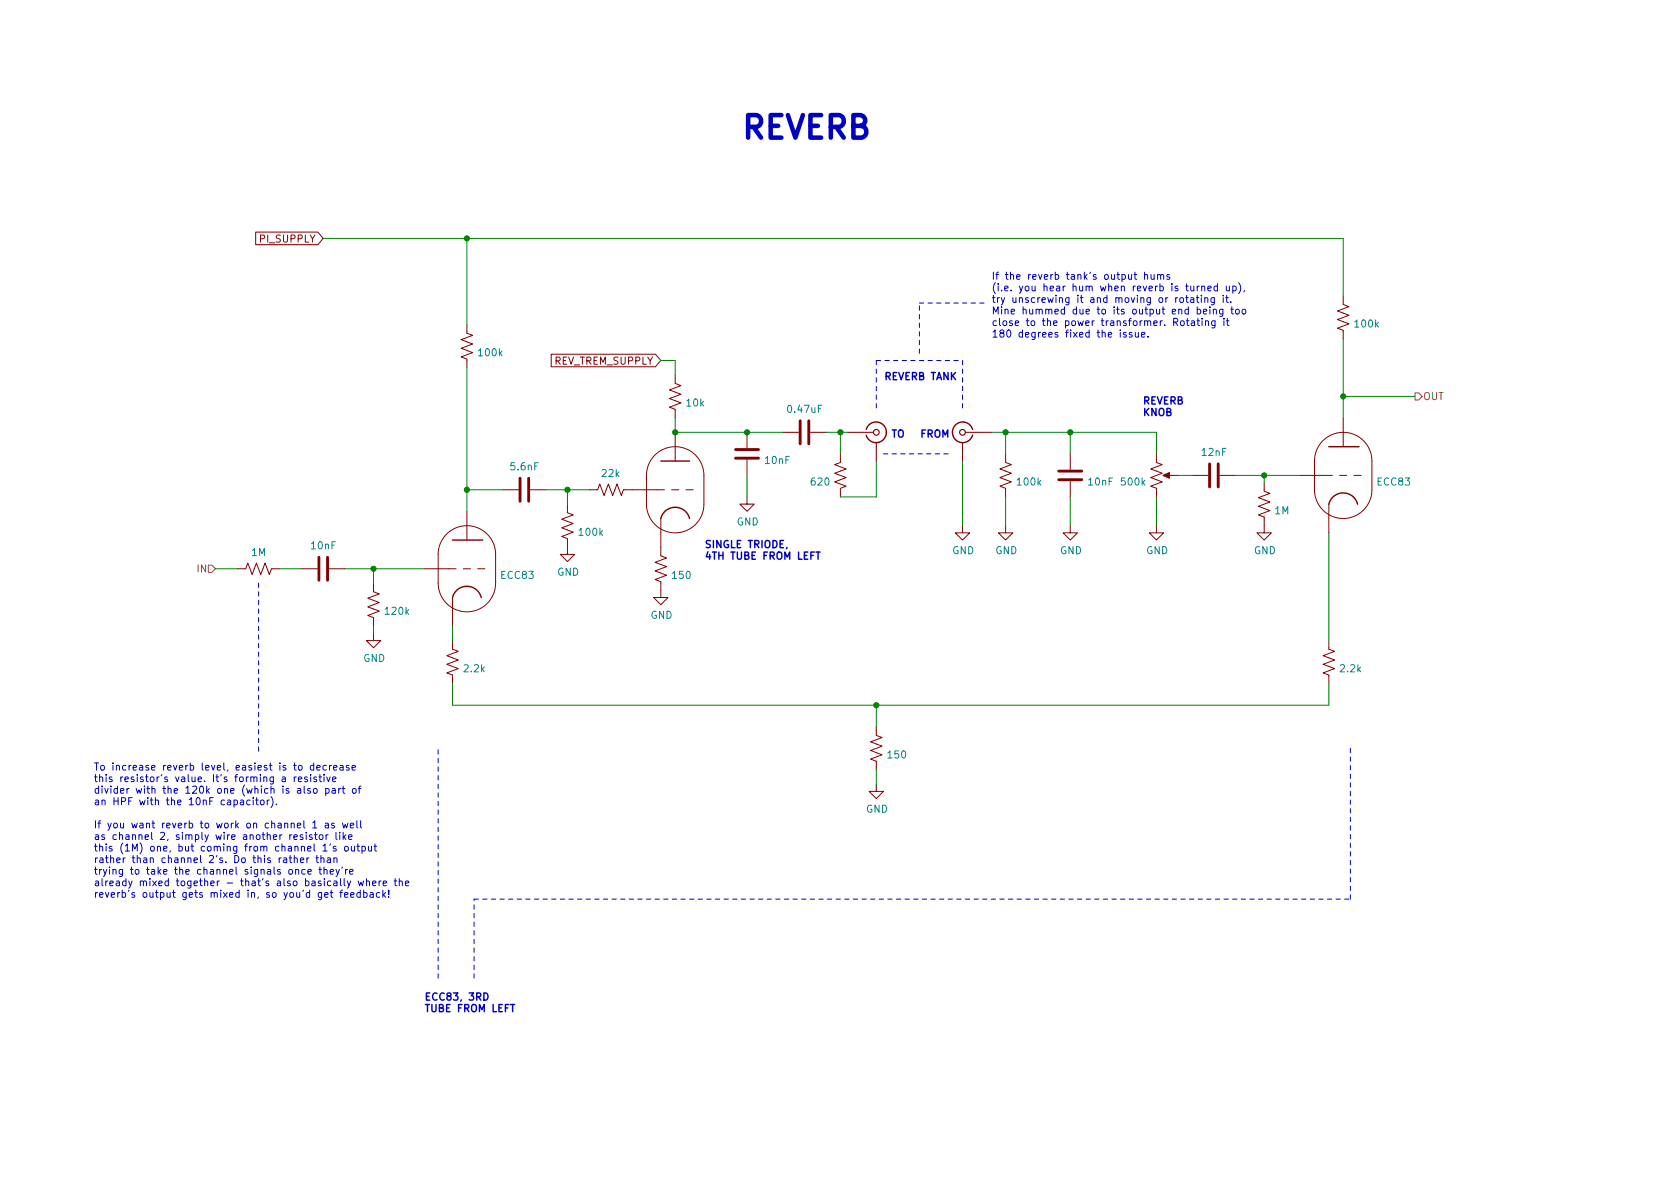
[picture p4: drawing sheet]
<svg xmlns="http://www.w3.org/2000/svg" width="297mm" height="210mm" viewBox="0 0 297 210" stroke-linecap="round" stroke-linejoin="round" font-family="sans-serif">
<g fill="none" stroke="#840000" stroke-width=".18">
<path d="M45.2 41h11l.9 1.2-.9 1.1h-11zM82.5 57.4v1.5l1.1 .4-2.1 .8 2.1 .7-2.1 .8 2.1 .8-2.1 .7 1 .4v1.5M237.5 52.3v1.5l1 .4-2 .8 2 .7-2 .8 2 .8-2 .7 1 .4v1.5M97.5 62.6h18.4l.9 1.1-.9 1.2h-18.4zM119.4 66.3v1.5l1 .4-2 .8 2 .7-2 .8 2 .7-2 .8 1 .4v1.5M119.4 76.4v5.1M132.1 76.4v2.8M138.4 76.4h2.8M143.3 76.4h2.7M149.9 76.4h4.5M154.9 78.2v3.3M170.2 78.2v3.3"/>
<path d="M170.7 76.4h4.6M237.5 73.9v5.1M79 94.5a5.1 5.1 0 0 1 5.5-1.2 5.1 5.1 0 0 1 3.1 4.7v5.1a5.1 5.1 0 0 1-5.1 5.1 5.1 5.1 0 0 1-5-5.1v-5.1a5.1 5.1 0 0 1 1.5-3.5zM82.5 90.4v5.1M88.9 86.6h2.8M93.7 86.6h2.8M100.3 89.1v1.6l1 .4-2 .7 2 .8-2 .7 2 .8-2 .8 1 .3v2.8h1.3l-1.3 1.3-1.2-1.3h1.2M104.1 86.6h1.6l.3-1 .8 2 .8-2 .7 2 .8-2 .8 2 .3-1h7.3M115.8 80.5a5.1 5.1 0 0 1 5.5-1.1 5.1 5.1 0 0 1 3.2 4.7v5.1a5.1 5.1 0 0 1-5.1 5 5.1 5.1 0 0 1-5.1-5.1v-5a5.1 5.1 0 0 1 1.5-3.6zM116.8 91.7v6.6l1.1 .4-2.1 .7 2.1 .8-2.1 .8 2.1 .7-2.1 .8 1 .4v2.8h1.3l-1.3 1.2-1.2-1.2h1.2M118.7 86.6h1.3M121.3 86.6h1.3"/>
<path d="M132.1 87.9v1.2h1.2l-1.2 1.3-1.3-1.3h1.3M132.1 81.3v2.8M148.6 80.3v1.5l-1 .4 2 .7-2 .8 2 .7-2 .8 2 .8-1 .4v1.5M170.2 93v1.2h1.2l-1.2 1.3-1.3-1.3h1.3M177.8 93v1.2h1.3l-1.3 1.3-1.3-1.3h1.3M177.8 80.3v1.5l1 .4-2 .7 2 .8-2 .7 2 .8-2 .8 1 .4v1.5M189.2 93v1.2h1.3l-1.3 1.3-1.2-1.3h1.2M189.2 80.3v2.8M189.2 85.1v2.8M204.5 93v1.2h1.2l-1.2 1.3-1.3-1.3h1.3M204.5 80.3v1.5l1 .4-2 .7 2 .8-2 .7 2 .8-2 .8 1 .4v1.5M206 84.1h2.3"/>
<path d="M210.8 84.1h2.8M215.6 84.1h2.8M223.5 85.3v1.6l1 .3-2 .8 2 .8-2 .7 2 .8-2 .8 1 .3v2.8h1.3l-1.3 1.3-1.3-1.3h1.3M229.9 84.1h5.7M232.4 86.6a5.1 5.1 0 0 0 5.1 5.1 5.1 5.1 0 0 0 5.1-5.1M232.4 86.6v-5.1a5.1 5.1 0 0 1 5.1-5.1 5.1 5.1 0 0 1 5.1 5.1v5.1M234.9 89.1v5.1M236.9 84.1h1.2M239.4 84.1h1.3M41.9 100.6h1.5l.4-1 .8 2 .7-2 .8 2 .8-2 .7 2 .4-1h1.5M53.3 100.6h2.8M58.2 100.6h2.8"/>
<path d="M66 112v1.3h1.3l-1.3 1.2-1.2-1.2h1.2M66 103.1v1.5l1.1 .4-2.1 .8 2.1 .7-2.1 .8 2.1 .8-2.1 .7 1 .4v1.5M74.9 100.6h5.7M80 113.3v1.5l1 .4-2 .7 2 .8-2 .8 2 .7-2 .8 1 .4v1.5M80 105.7v5M81.9 100.6h1.3M84.5 100.6h1.2M234.9 113.3v1.5l1.1 .4-2.1 .7 2.1 .8-2.1 .8 2.1 .7-2.1 .8 1 .4v1.5M154.9 128.5v1.5l1.1 .4-2.1 .8 2.1 .7-2.1 .8 2.1 .8-2.1 .7 1 .4v1.5M154.9 138.7v1.2h1.3l-1.3 1.3-1.2-1.3h1.2"/>
</g>
<path d="M153.2 75.9a1.81 1.81 0 0 1 2-1.3 1.81 1.81 0 0 1 1.5 1.8M156.7 76.4a1.81 1.81 0 0 1-1.5 1.9 1.81 1.81 0 0 1-2-1.3M168.4 76.4a1.81 1.81 0 0 0 1.6 1.9 1.81 1.81 0 0 0 2-1.3M172 75.9a1.81 1.81 0 0 0-2-1.3 1.81 1.81 0 0 0-1.6 1.8M234.9 79h5.4M80 95.5h5.3M116.8 91.7a2.62 2.62 0 0 1 2.6-2 2.62 2.62 0 0 1 2.5 2M116.8 81.5h5.1M234.9 89.1a2.62 2.62 0 0 1 2.6-1.9 2.62 2.62 0 0 1 2.5 1.9M80 105.7a2.62 2.62 0 0 1 2.5-2 2.62 2.62 0 0 1 2.6 2" fill="none" stroke="#840000" stroke-width=".25"/>
<g fill="none" stroke="#840000" stroke-width=".2">
<circle cx="154.9" cy="76.4" r=".51"/>
<circle cx="170.2" cy="76.4" r=".51"/>
</g>
<path d="M130 79.5h4.1M141.5 74.4v4.1M143 74.4v4.1M56.4 98.5v4.1M57.9 98.5v4.1M91.9 84.6v4M93.5 84.6v4M130 81h4.1M187.2 84.8h4.1M187.2 83.3h4.1M213.9 82v4.1M215.4 82v4.1" fill="none" stroke="#840000" stroke-width=".51"/>
<path d="M205.6 84.1l1.2-.5v1z" fill="#840000" stroke="#840000" stroke-width=".18"/>
<path d="M250.2 69.5h.6l.7 .6-.7 .6h-.6zM36.8 99.9h.7l.6 .7-.6 .6h-.7z" fill="none" stroke="#848400" stroke-width=".18"/>
<g fill="none" stroke="#0000c2" stroke-width=".18">
<path d="M198.1 58.8v.8M199.1 58.8h-.3l-.2 .2 .1 .1 .4 .2v.3h-.5M200.1 58.8h-.3l-.2 .2 .1 .1 .4 .2v.3h-.5M200.5 48.5h.5M200.7 48.1v1.1l.3 .2M200.7 58.8l.1 .8h.3l.2-.1M201.3 58.8v.8M201.8 59.2l.6-.1v-.3h-.4l-.2 .2 .1 .6h.5M202.4 48.7l.2-.2 .3 .1v.8M202.4 48.1v1.3M203 59.5v.1M203.5 48.5l.1 .8 .3 .1 .2-.1"/>
<path d="M204.1 48.5v.9M204.7 48.7l.1-.2 .4 .1v.8M204.7 48.5v.9M205.2 48.7l.2-.2 .3 .1 .1 .8M206.8 48.6l-.3-.1-.2 .2 .1 .2 .4 .1v.3h-.5M208.7 52.7l.3-.1 .3 .3v.3l-.3 .3-.3-.1-.1-.2zM208.8 56.8l.3-.1 .3 .3v.3l-.3 .3-.3-.1-.1-.2zM209.6 52.6h.5M209.7 56.7h.5M209.8 52.2v1.1l.3 .2M209.9 56.3v1.1l.3 .2M210.5 50.6l.1 .8h.3l.2-.1"/>
<path d="M210.5 52.7h.5l.1 .8M210.7 56.8h.4l.1 .8M211.1 52.9l-.4 .1-.2 .2 .2 .3 .4-.1M211.1 50.6v.8M211.2 57l-.4 .1-.2 .2 .2 .3 .4-.1M211.5 52.6h.5M211.6 56.7h.5M211.7 52.2v1.1l.3 .2M211.7 54.7h.3l.3 .2-.1 .6h-.5M211.7 50.6v.8M211.7 54.3v1.2M211.8 56.3v1.1l.3 .2"/>
<path d="M212 50.6l-.3 .2M212.4 52.2v.1M212.4 52.6v.9M212.5 50.7l.2-.1 .3 .1v.7M212.5 50.6v.8M212.5 56.3v.1M212.5 56.7v.9M212.8 55.1l.6-.1-.1-.3h-.3l-.2 .2v.6h.5M213 52.8l.2-.2 .3 .1 .1 .8M213 52.6v.9M213.1 56.8l.2-.1 .3 .1 .1 .8M213.1 56.7v.9"/>
<path d="M213.6 51l.6-.1-.1-.2-.4-.1-.1 .2v.6h.5M213.9 54.3v.1M213.9 54.7v.8M214.5 54.8l.2-.1h.3l.1 .8M214.5 54.7v.8M214.7 52.6v1.1l-.2 .2-.3-.1M214.7 52.7l-.4-.1-.2 .3 .1 .5h.5M214.8 56.7v1.1l-.2 .2-.3-.1M214.8 56.8l-.3-.1-.3 .3 .1 .5h.5M215.3 50.7l-.4-.1-.3 .2 .2 .6h.5M215.3 50.2v1.2M216.2 54.7v1l-.2 .3-.3-.1"/>
<path d="M216.2 54.7h-.3l-.3 .2 .1 .6h.5M216.3 52.2v.1M216.3 52.6v.9M216.4 56.3v.1M216.4 56.7v.9M216.7 52.6h.5M216.8 50.6l.1 .8h.3l.2-.1M216.8 56.7h.5M216.9 52.2v1.1l.3 .2M217 56.3v1.1l.3 .2M217.4 50.6v.8M217.6 53.4v.1"/>
<path d="M217.6 54.7h.5M217.8 54.3v1l.3 .2M218 50.7l.3-.1 .3 .2-.1 .6h-.5M218 50.6v1.3M218.6 54.7h.3l.2 .2v.4l-.2 .2h-.3l-.1-.2zM219 50a1.46 1.46 0 0 1 0 1.9M219.7 54.7h.3l.3 .2v.4l-.3 .2h-.3l-.1-.2zM220 51.4l-.1 .2M49.9 137.4h.5l.1 .8M50.5 137.7h-.5l-.2 .2 .2 .3h.5M52 137.4v.8M52.4 137.4l-.4 .2"/>
<path d="M52.8 137.8l.6-.1-.1-.3h-.4l-.1 .2v.6h.5M53.8 139v1.1l.2 .2M54.3 137.4h-.3l-.2 .2 .1 .1 .4 .2v.3h-.5M54.9 139.5l-.3-.1-.2 .2v.2l.5 .1v.3h-.5M54.9 137v.1M54.9 137.4v.8M55.5 135.4l-.4-.1-.2 .3 .1 .5h.5M55.5 134.9v1.3M55.5 139.5l.3-.1 .3 .3v.3l-.3 .3-.3-.1-.1-.2zM56 137.4h-.3l-.2 .2v.1l.5 .2v.3h-.5M56 135.8l.6-.2v-.2l-.4-.1-.2 .2 .1 .6h.5M56.4 137.4h.5"/>
<path d="M56.6 137v1l.3 .2M57.3 137v.1M57.3 137.4v.8M57.6 139.5l.4-.1 .2 .3-.1 .5h-.5M57.6 139.4v1.3M57.7 135.4l-.4-.1-.2 .3 .1 .5h.5M57.8 137.4l.3 .8 .3-.8M58.3 135.3v.9M58.6 135.3l-.3 .3M58.7 139.5h.5l.1 .8M58.8 137.8l.6-.1-.1-.3h-.3l-.2 .2 .1 .6h.4M59 135.8l.6-.2-.1-.2-.3-.1-.2 .2v.6h.5"/>
<path d="M59.3 139.7l-.4 .1-.2 .2 .2 .3 .4-.1M59.9 139.4v.9M60.1 135.4h.5l.1 .8M60.3 139.4l-.4 .3M60.5 139.4h.5M60.7 135.6l-.4 .1-.2 .2 .2 .3 .4-.1M60.7 139v1.1l.3 .2M61.7 135.4l-.3-.1-.2 .2 .1 .2 .4 .1v.3h-.5M62.2 135.8l.7-.2-.1-.2-.4-.1-.2 .2 .1 .6h.5M62.4 139.5l.3-.1 .3 .3v.3l-.3 .3-.3-.1-.1-.2zM63.3 139.4h.5M63.8 139l-.3 .2v1.1"/>
<path d="M42.5 141.5h.5l.1 .8M43.1 141.8h-.4l-.2 .2 .2 .3h.4M44.2 141.5h-.3l-.3 .2 .1 .6h.5M44.8 141.5v.8M45.2 141.5h.5M45.4 141v1.1l.3 .2M46.2 141.5h.3l.2 .2v.4l-.2 .2h-.3l-.2-.2zM47.2 141.5v.8M47.6 141.5l-.4 .2M47.9 140.9a1.46 1.46 0 0 1 0 1.9M48.9 142.2v.1M50.2 151.8h.4l.1 .7"/>
<path d="M50.7 152l-.4 .1-.2 .1 .2 .3h.4M51.1 151.7h.5M51.3 151.3v1.1l.3 .1M52 151.8l.2-.1 .3 .1 .1 .7M52 151.3v1.2M53.1 152.1l.6-.1v-.2l-.4-.1-.2 .2 .1 .6h.5M53.5 147.7l-.3-.1-.1 .2v.2l.4 .1v.3h-.4M53.7 145.1v1.1l.2 .2M54 153.8l-.4-.1-.2 .3 .1 .5h.5M54.1 147.2v.1M54.1 147.6v.9M54.3 151.7v.8"/>
<path d="M54.4 154.2l.6-.2v-.2l-.4-.1-.2 .2 .1 .6h.5M54.6 151.7l-.3 .2M55.2 147.7l-.3-.1-.2 .2v.2l.5 .1v.3h-.5M55.3 145.5l.4-.4v1.3M55.3 146.4h.7M55.6 147.6h.5M55.8 147.2v1.1l.3 .2M55.8 151.7h.5M56 151.3v1.1l.3 .1M56.4 153.7h.5M56.6 147.7l.3-.1 .2 .2v.4l-.2 .3-.3-.1-.2-.2zM56.6 153.3v1.1l.3 .2"/>
<path d="M56.7 151.8l.2-.1 .3 .1 .1 .7M56.7 151.3v1.2M57.1 149.6l.4-.4v1.3M57.1 150.5h.7M57.3 153.9l.2-.2 .3 .1v.8M57.3 153.3v1.3M57.5 145.6h.5l.1 .8M57.6 147.6v.9M57.9 151.8h.5v.7M58 147.6l-.4 .2M58.1 145.9h-.5l-.1 .2 .1 .3 .5-.1M58.4 154.2l.6-.2-.1-.2-.3-.1-.2 .2v.6h.5"/>
<path d="M58.4 157.8h.5M58.4 152l-.4 .1-.2 .1 .2 .3h.4M58.4 149.2l-.1 .3M58.6 157.4v1.1l.3 .2M59 151.8l.2-.1 .3 .1 .1 .7M59 151.7v.8M59.1 145.6h-.3l-.2 .1 .1 .2 .4 .1v.3h-.5M59.4 147.2v1.1l.2 .2M59.4 149.7h-.3l-.2 .1 .1 .2 .4 .1v.3h-.5M59.4 153.7l.3 .9M60 153.7l-.4 1.2-.2 .1M60.1 147.2v.1"/>
<path d="M60.1 147.6v.9M60.1 157.8h.5M60.2 155.4v1.1l.2 .1M60.6 145.6l.2 .8 .2-.6 .3 .6 .2-.8M60.6 157.4l-.3 .2v1.1M60.6 153.3l-.2 .3M60.7 147.2v1.3M60.8 148l.4 .5M60.9 155.4v1.1l.1 .1M60.9 158.3l.6-.2v-.2l-.4-.1-.2 .2 .1 .6h.5M61 149.7h.3l.3 .2v.4l-.3 .2-.3-.1-.1-.1zM61.1 153.7v.9"/>
<path d="M61.2 147.6l-.5 .5M61.4 155.8l.3 .8M61.5 153.7l-.4 .3M61.6 148l.6-.1v-.2l-.4-.1-.2 .2 .1 .6h.5M61.8 154.2l.6-.2v-.2l-.4-.1-.2 .2 .1 .6h.5M61.9 146l.6-.1v-.3h-.4l-.2 .1 .1 .6h.5M62 155.8l-.4 1.1-.2 .2M62 158.3l.6-.2-.1-.2-.3-.1-.2 .2 .1 .6h.4M62.1 149.7l.1 .7 .3 .1 .2-.1M62.7 149.7v.8M63.1 145.1v1.1l.2 .2M63.1 149.7h.5"/>
<path d="M63.3 149.2v1.1l.3 .2M63.3 155.8l.3 .8 .2-.6 .3 .6 .2-.8M63.7 157.9l-.4-.1-.2 .3 .1 .5h.5M63.7 157.4v1.3M63.8 145.1v1.1l.1 .2M64 149.7h.4l.2 .2-.1 .5h-.5M64 149.7v1.2M64.3 157.9l.4-.1 .2 .3-.1 .5h-.5M64.3 157.4v1.3M64.8 155.9l.2-.1h.3v.8M64.8 155.4v1.2M65.1 149.7l.1 .7 .3 .1 .2-.1"/>
<path d="M65.5 157.9h.4l.1 .8M65.7 149.7v.8M65.9 156.2l.6-.1-.1-.3h-.3l-.2 .2v.6h.5M66 158.1l-.4 .1-.2 .2 .2 .3 .4-.1M66.1 149.7h.5M66.3 149.2v1.1l.3 .2M67 155.8v.8M67.1 157.9l-.3-.1-.3 .3 .2 .5h.4M67.4 155.8l-.4 .2M67.7 157.4v1.3M67.7 156.2l.7-.1-.1-.3h-.4l-.2 .2 .1 .6h.5M67.8 158.2l.4 .5"/>
<path d="M68.2 157.8l-.5 .5M68.7 158.6v.1M68.7 157.4v.8M69.7 155.8h.5M69.9 155.4v1.1l.3 .1M70.6 155.9l.2-.1h.3v.8M70.6 155.4v1.2M71.7 156.2l.6-.1-.1-.3h-.3l-.2 .2v.6h.5"/>
</g>
<path d="M144.3 97.6h.7M144.6 97.6v1.3M85.6 175.6a.64 .64 0 0 1 .7 .6 .64 .64 0 0 1-.7 .7zM90.3 177.6h.7" fill="none" stroke="#0000c2" stroke-width=".25"/>
<path d="M162.6 53.6h11.4M154.9 63.7h15.3M154.9 63.7v8.9M162.6 62.5v-8.9M170.2 63.7v8.9M156.2 80.3h11.4M45.7 103.1v30.5M83.8 159h155M238.8 159v-26.7M77.5 173v-40.7M83.8 173v-14" fill="none" stroke="#0000c2" stroke-width=".18" stroke-dasharray=".8 .8"/>
<g fill="none" stroke="#008400" stroke-width=".18">
<path d="M57.1 42.2h180.4v10.1M82.5 42.2v15.2M237.5 59.9v14M82.5 65v25.4M116.8 63.7h2.6v2.6M119.4 73.9v2.5h19M146 76.4h3.9M148.6 76.4v3.9M175.3 76.4h29.2v3.9M177.8 76.4v3.9M189.2 76.4v3.9M237.5 70.1h12.7"/>
<path d="M82.5 86.6h6.4M96.5 86.6h7.6M100.3 86.6v2.5M132.1 84.1v3.8M154.9 81.5v6.4h-6.3M170.2 81.5v11.5M177.8 87.9v5.1M189.2 87.9v5.1M204.5 87.9v5.1M208.3 84.1h2.5M218.4 84.1h11.5M223.5 84.1v1.2"/>
<path d="M234.9 94.2v19.1M38.1 100.6h3.8M49.5 100.6h3.8M61 100.6h13.9M66 100.6v2.5M66 110.7v1.3M80 110.7v2.6M80 120.9v3.8h154.9v-3.8M154.9 124.7v3.8M154.9 136.1v2.6"/>
</g>
<g fill="#008400" stroke="#008400" stroke-width=".18">
<circle cx="148.6" cy="76.4" r=".46"/>
<circle cx="189.2" cy="76.4" r=".46"/>
<circle cx="177.8" cy="76.4" r=".46"/>
<circle cx="154.9" cy="124.7" r=".46"/>
<circle cx="66" cy="100.6" r=".46"/>
<circle cx="82.5" cy="42.2" r=".46"/>
<circle cx="82.5" cy="86.6" r=".46"/>
<circle cx="132.1" cy="76.4" r=".46"/>
<circle cx="119.4" cy="76.4" r=".46"/>
<circle cx="100.3" cy="86.6" r=".46"/>
<circle cx="237.5" cy="70.1" r=".46"/>
<circle cx="223.5" cy="84.1" r=".46"/>
</g>
<text font-size="5.6" fill="#0000c2" x="130.8" y="24.5">REVERB</text>
<g font-size="1.8" fill="#840000">
<text x="46.1" y="42.9">PI_SUPPLY</text>
<text x="97.9" y="64.5">REV_TREM_SUPPLY</text>
</g>
<g font-size="1.8" fill="#0000c2">
<text x="175.3" y="49.5">If the reverb tank's output hums</text>
<text x="175.3" y="51.5">(i.e. you hear hum when reverb is turned up),</text>
<text x="175.3" y="53.5">try unscrewing it and moving or rotating it.</text>
<text x="175.3" y="55.6">Mine hummed due to its output end being too</text>
<text x="175.3" y="57.6">close to the power transformer. Rotating it</text>
<text x="175.3" y="59.7">180 degrees fixed the issue.</text>
<text x="156.2" y="67.2">REVERB TANK</text>
<text x="201.9" y="71.5">REVERB</text>
<text x="157.5" y="77.4">TO</text>
<text x="162.6" y="77.4">FROM</text>
<text x="201.9" y="73.6">KNOB</text>
<text x="124.5" y="96.9">SINGLE TRIODE,</text>
<text x="124.5" y="99">4TH TUBE FROM LEFT</text>
<text x="16.5" y="136.2">To increase reverb level, easiest is to decrease</text>
<text x="16.5" y="138.3">this resistor's value. It's forming a resistive</text>
<text x="16.5" y="140.3">divider with the 120k one (which is also part of</text>
<text x="16.5" y="142.4">an HPF with the 10nF capacitor).</text>
<text x="16.5" y="146.5">If you want reverb to work on channel 1 as well</text>
<text x="16.5" y="148.5">as channel 2, simply wire another resistor like</text>
<text x="16.5" y="150.6">this (1M) one, but coming from channel 1's output</text>
<text x="16.5" y="152.6">rather than channel 2's. Do this rather than</text>
<text x="16.5" y="154.6">trying to take the channel signals once they're</text>
<text x="16.5" y="156.7">already mixed together - that's also basically where the</text>
<text x="16.5" y="158.7">reverb's output gets mixed in, so you'd get feedback!</text>
<text x="74.9" y="176.9">ECC83, 3RD</text>
<text x="74.9" y="179">TUBE FROM LEFT</text>
</g>
<g font-size="1.8" fill="#008484">
<text x="239.7" y="57.9">100k</text>
<text x="84.7" y="63">100k</text>
<text x="121.4" y="71.9">10k</text>
<text x="139.4" y="73">0.47uF</text>
<text x="90.4" y="83.2">5.6nF</text>
<text x="135.3" y="82">10nF</text>
<text x="212.6" y="80.6">12nF</text>
<text x="106.5" y="84.3">22k</text>
<text x="143.5" y="85.8">620</text>
<text x="180" y="85.8">100k</text>
<text x="192.5" y="85.8">10nF</text>
<text x="198.4" y="85.8">500k</text>
<text x="243.6" y="85.8">ECC83</text>
<text x="102.5" y="94.7">100k</text>
<text x="130.2" y="92.9">GND</text>
<text x="225.4" y="90.9">1M</text>
<text x="44.5" y="98.3">1M</text>
<text x="55.1" y="97.1">10nF</text>
<text x="98.5" y="101.8">GND</text>
<text x="168.3" y="98">GND</text>
<text x="176" y="98">GND</text>
<text x="187.4" y="98">GND</text>
<text x="202.6" y="98">GND</text>
<text x="221.7" y="98">GND</text>
<text x="88.6" y="102.4">ECC83</text>
<text x="119" y="102.4">150</text>
<text x="68.2" y="108.7">120k</text>
<text x="115" y="109.4">GND</text>
<text x="64.2" y="117">GND</text>
<text x="82.1" y="118.9">2.2k</text>
<text x="237.1" y="118.9">2.2k</text>
<text x="157.1" y="134.1">150</text>
<text x="153.1" y="143.7">GND</text>
</g>
<g font-size="1.8" fill="#848400">
<text x="251.6" y="70.7">OUT</text>
<text x="35" y="101.2">IN</text>
</g>
</svg>
